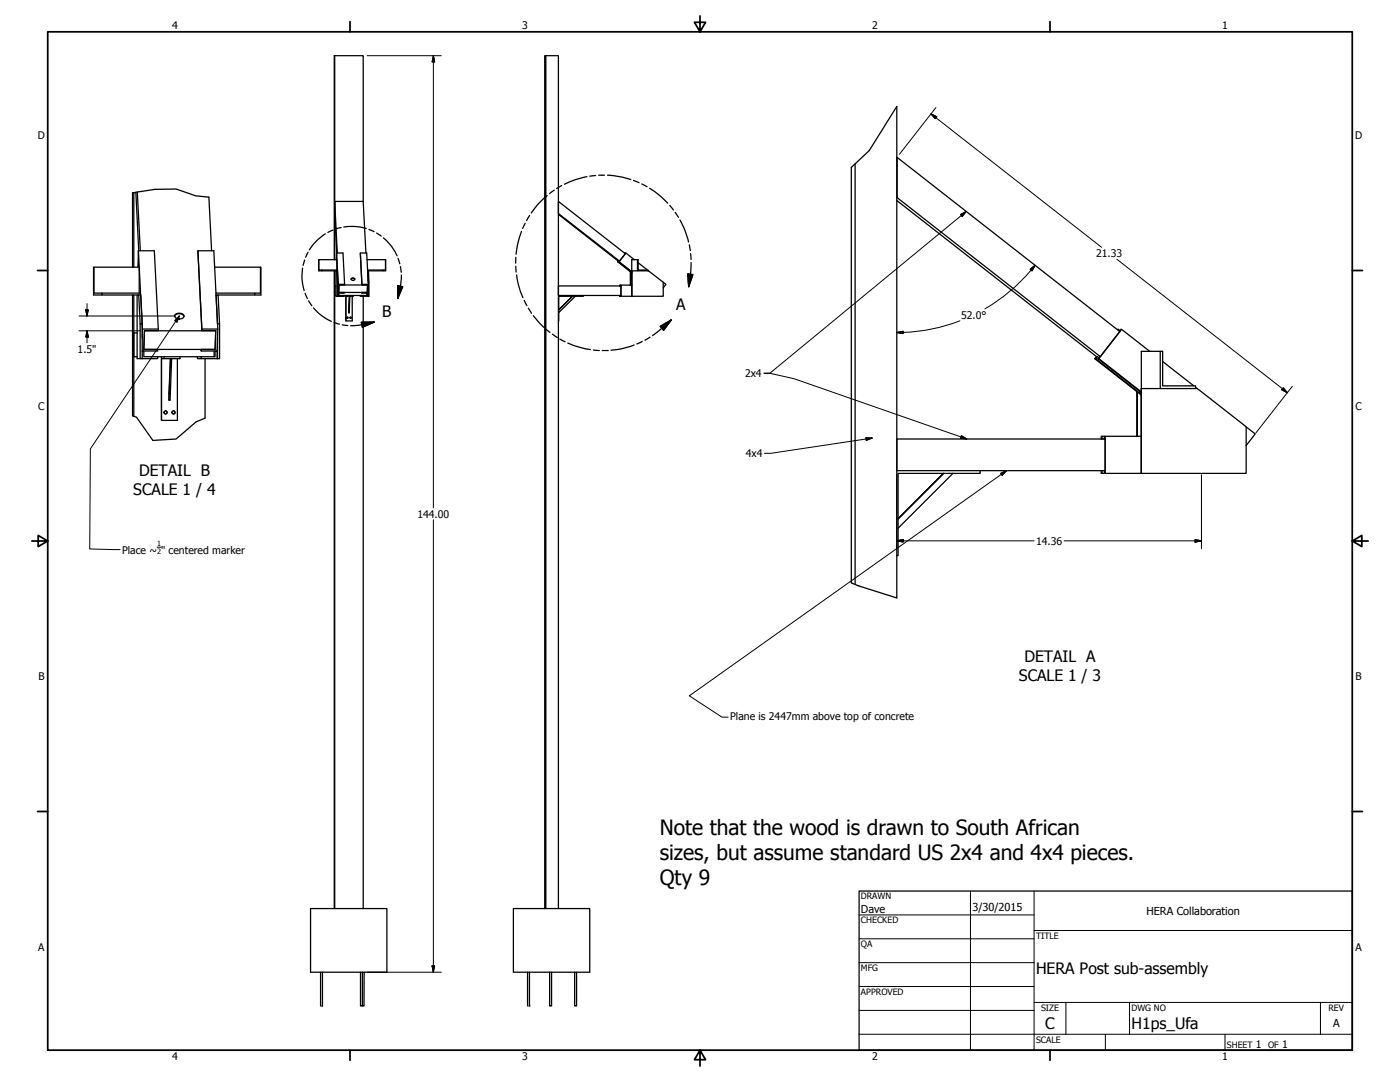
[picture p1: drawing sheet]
<svg xmlns="http://www.w3.org/2000/svg" width="559mm" height="432mm" viewBox="0 0 559 432" stroke-linecap="round" stroke-linejoin="round" font-family="sans-serif">
<!-- layer: Visible (ANSI) -->
<g fill="none" stroke="#000" stroke-width=".51">
<path d="M133.6 22.2h11.4v58.2M217.9 22.2h5v340.4M357.9 42.5v196.1M52.9 76.9v29.7M53.4 76.9v29.7M54.2 76.8l1.2 23.3M54.8 76.6l1.2 23.5M83.4 78.7l1.1 21.4M339.8 66.8v165.8M341.3 65.4v167.8M357.9 78.9l81.3 63.4M357.9 62.8l.2 16.1"/>
<path d="M358.1 62.8l88.9 69.5-7.8 10-1 .8M133.6 80.4l1 20.6M145 80.4h-11.4l.8 20.6h2.5l.6 12.5v.2h-2.2l-.1 3h2.2v.3h-2.5h.3v.9h2.2v.3h-2.5M145 80.4l1 20.6M222.9 85.5l23.9 18.7M357.9 80l79.7 62.3M37.5 106.6l-.2 11.1h3.3M40.6 117v.7h15.6l.6 11.5M52.9 117.7v48.2M53.4 117.7v48.4M54.7 117.7v25.4h2.1M55.1 106.6l.1-6.5 1.6 31.2v3.6"/>
<path d="M55.2 100.1h6.4l1.6 31.2v.7h-5.5l-.3 7.4h5.5v.7h-6.1h.6v2.3h5.5v.7h-6.1M55.4 117.7l.5 11.5h.9v13.9M55.6 117v-10.4h-18.1v10.4h18.4v.7M79 100.1l1.6 31.9h5.5l-.2 7.4h-5.6v.7v-.7M85.7 106.6h18.2v10.4h-17.7M101.7 117v.7h-14.6M103.9 106.6l.2 11.1h-2.4M127.3 103.6l-.1 4.5h1.3M128.5 107.8v.3h6.2l.2 4.5M133.4 103.6v-81.4l.2 81.4M133.4 108.1v254.5M133.6 108.1v254.5"/>
<path d="M134.1 108.1v10.1h.8M134.1 114.1h-.5v3.8h.5M134.2 103.6l.2-2.6 .5 13.9M134.4 108.1l.2 4.5h.3v5.6M134.4 107.8v-4.2h-7.1v4.2h7.3v.3M134.6 112.6v5.6M135 113.5h2.5M135.3 113.7h11.4l-.1 3h-11.4zM137.4 117.9h9.2v-.9h.3v1.2M138 117.9v10.2M138.4 117.9v.3h2.6v-.3M138.4 118.2h-.4v9.9h2.6v-9.9"/>
<path d="M139.4 118.2l-.2 6.6M139.5 118.2l-.3 6.6 .4-6.6M140.1 111.4l.7-.4 .8 .4M140.2 111.2a.62 .62 0 0 1 .9-.4 .62 .62 0 0 1 .1 1l-.9-.1zM143.8 117.9v.3h3.1M143.8 101l.7 12.7h2.2l-.1 3h-2.2v.3l-.1-.3M144.4 117.9v.3M144.5 113.7l-.7-12.7h2.6l.6 12.5-.1 3.5h-2.5M144.5 113.5h2.5M145 118.2v244.4M146.4 117v.9M146.5 103.6h7.4v4.2h-7.2"/>
<path d="M146.9 114.9v3.3M147.3 112.6l-.2-4.5h-.4l.2 4.5h.4v5.6h-.4M152.9 107.8v.3h-5.8M153.9 103.6v4.5h-1M222.9 114.1h24.9v3.8h-24.9zM229.6 118.2l-6.6 6.6M232.9 117.9v.3h-9.9l-.1 9.9M246.6 104.5l5.6 4.3M246.6 104.5h.1M246.8 104.2l.3 .2M246.8 104.2l-.2 .3M246.9 104.2l-.2 .3 5.5 4.3"/>
<path d="M247.1 104.5l5.1 4M247.3 117.9l.2 .3M247.5 113.8l-.1 .3h.3M247.5 117.9l.2 .3M247.7 117.9l.1 .3M247.7 113.8l-.2 .3M249.3 101l.3 .1M249.3 101h.1M249.4 101v.1M249.6 101.2l-26.7-20.8v4.8l24.4 19M249.8 101l-2.8 3.5M251.7 108.5v5.3v-5.3"/>
<path d="M252.2 103.6h2.5v4.2h3.9v.3h-6.4zM252.2 113.8h-4.5l.1 .3M252.2 108.1v10.1zM253.2 103.6l-3.4-2.6-2.7 3.5 5.1 4M254.4 103.6v4.5M254.7 104.8l3.7 3M258.6 107.9l.2 .2M258.6 108.1h.2M258.8 108.1l5.9 4.5v5.6h-16.9v-4.4M264.7 112.6l1.1 .9-1.1 1.4M54.7 132.8h-1.3v9.6h1.3M55.9 129.2v13.9"/>
<path d="M56.8 131.3h6.4M57.7 132h28.4l-.2 7.4h-28.5zM69.7 126.2a2.16 2.16 0 0 1 3.8 .1M69.8 125.7a2.31 2.31 0 0 1 3.7 .4 1.99 1.99 0 0 1-2 1.2 1.99 1.99 0 0 1-1.8-1.4zM80.6 132l-1.6-31.9h6.3l1.6 31.2-.2 8.8h-6.4M80.6 131.3h6.3M86.1 132h.1M86.8 134.9v8.2M87.6 129.2l-.5-11.5h-.9l.6 11.5h.8v13.9h-.9M138.7 126.6l.2 .2-.2 .3M140 126.6l.2 .2-.2 .3M223 123.6l5.5-5.4-5.5 5.5"/>
<path d="M446 131.6l.4-.2 .6 .5M446.4 131.4l-.2 .3M447.7 131.4l-.9 .7M62.9 142.4h23v-2.3h.8v3M64.5 142.4v25.4M65.5 142.4v.7h6.3v-.7M65.5 143.1h-1v24.7h6.3v-24.7M68.5 143.1l-.6 16.6h-.5l.7-16.6-.7 16.6M78.8 142.4v.7h7.9M80.3 142.4v.7M81.9 143.1v23.8M85.5 140.1v2.3"/>
<path d="M436.9 143.1l18.6 14.6M436.9 143.1h.4M437.6 142.3l.9 .4M437.6 142.3l-.7 .8M438 142.3l-.7 .8 18.2 14.3M438.6 143.1h-.4l17.3 13.6M453.9 156.3v17.8v-17.7M455.5 140.2h8.6v13.8h13.1v1.1h-21.7zM455.5 155.1v33.8zM458.9 140.2l-11.2-8.8-9.1 11.7 16.9 13.3M463.1 140.2v14.9M464.1 144.3l12.4 9.7"/>
<path d="M477.2 154.6l.6 .5M477.2 155.1h.7M477.9 155.1l19.5 15.2v18.6h-56.3v-14.8M66 164a.63 .63 0 0 1 .7 .6 .63 .63 0 0 1-.7 .6M69.2 164a.63 .63 0 0 1 .7 .6 .63 .63 0 0 1-.7 .6M439.9 174.1h-.4v1.1M440.8 175.1l-1.2 .1M440.8 174.1h-.9v1M455.5 174.1h-14.7v1h.3v12.7h-83.2v-12.6h83.2M497.4 170.4l3.6 2.8-3.6 4.6M380.4 188.9l-21.9 21.9M391.2 187.8v1.1h-32.7v32.8h-.6"/>
<path d="M439.5 187.8v1.1h.4M439.9 187.8v1.1h.9M440.8 187.8v1.1h.3M358.5 207.1l18.1-18.2-18.1 18.2M124 362.6h30.4v25.4h-30.4zM204.9 362.6h30.5v25.4h-30.5zM217.4 362.6v-340.4h.5v340.4M128 388v13.4M128.7 388v13.4M143.9 388v13.4h.8v-13.4M145.4 388l-.1 13.4h-.7M210.6 388v13.4"/>
<path d="M211.3 388v13.4M219.4 388v13.4h.8v-13.4M229.4 388v13.4h.7v-13.4"/>
<circle cx="138.7" cy="126.8" r=".25"/>
<circle cx="139.9" cy="126.8" r=".25"/>
<circle cx="66" cy="164.6" r=".63"/>
<circle cx="69.2" cy="164.6" r=".63"/>
</g>
<g fill="#000">
<circle cx="146.7" cy="113.7" r=".25"/>
<circle cx="247.4" cy="114.1" r=".25"/>
<circle cx="128.3" cy="401.4" r=".25"/>
<circle cx="211.1" cy="401.4" r=".25"/>
</g>
<!-- layer: Break Line (ANSI) -->
<path d="M357.9 42.5l-10.9 17.6-7.2 6.7M52.9 76.9h.6a70.5 70.5 0 0 1 16.8-1.5l7.9 2.8 5.2 .5M52.9 165.9l1.6 .6 6.5 9.3 9.3-.6 8-6.9 3.6-1.4M339.8 232.6l3.1 1.3 15 4.7" fill="none" stroke="#000" stroke-width=".51"/>
<!-- layer: Detail Boundary (ANSI) -->
<g fill="none" stroke="#000" stroke-width=".51">
<path d="M218.4 78a31.2 31.2 0 0 0-6.4 7M221.2 75.9l-1.9 1.4M224.2 74l-2 1.2M234.3 70.5a33.9 33.9 0 0 0-9 3M237.7 70l-2.3 .3M239 69.9h2.3M242.5 69.9l5.8 .8 3.5 .9M252.9 72l2.2 .9M256.2 73.4l2.1 1.1M259.3 75.1a34.9 34.9 0 0 1 7.2 6M129.9 93.3l-1.9 1.4a17.7 17.7 0 0 0-4.5 5M132.9 91.8l-2 1"/>
<path d="M136.1 90.8l-2.2 .6M137.2 90.6h.4a20.5 20.5 0 0 1 8.6 .6M147.3 91.6l2 .9M150.3 93l1.8 1.2M153 94.9l.2 .2a18.6 18.6 0 0 1 5.3 7M208.2 92.3a34.3 34.3 0 0 0-2.2 9.2M209.6 89.1l-1 2.1M211.4 86l-1.2 2M267.3 82l1.5 1.8M269.5 84.8l1.3 1.9M271.4 87.8a34.1 34.1 0 0 1 3.4 8.8M275.1 97.7l.4 2.3"/>
<path d="M120.8 107l-.1 .4a19 19 0 0 0 .7 8.6M121.6 103.8l-.6 2.1M121.8 117l.9 2.1M122.9 100.6l-.9 2.1M158.8 114l1.9 .4-2 4.7zM158.9 103.1l.7 2.2M159.8 106.4l.3 2.2M160.2 109.7l-.2 3.6-1.3 5.8M205.9 106.2l.1 2.4M205.9 102.7l-.1 2.3M206.2 109.7a33.7 33.7 0 0 0 2.5 9.1M209.2 119.9l1.1 2.1"/>
<path d="M274.6 109.3l1.9 .3-1.6 4.8zM275.7 101.2l.1 2.4M275.8 104.8l-.1 3.5-.8 6.1M123.2 120.1l1.3 1.9M125.2 122.9l.1 .2a21 21 0 0 0 7 5.2M133.3 128.7l2.2 .6M136.6 129.6l2.2 .3M144.2 128.6l5.2-.1-4.7 2.1zM149.4 128.5l-5.8 1.2-3.6 .3M210.9 123l1.3 2M212.9 126a35.5 35.5 0 0 0 6.6 6.7M220.5 133.3l1.9 1.4"/>
<path d="M223.5 135.3l2.1 1.1M226.6 136.9l3.3 1.3 5.7 1.3M236.9 139.7l2.3 .2M240.3 139.9h2.5M253.1 137.7a31 31 0 0 1-9.2 2.1M256.3 136.3l-2.1 1M259.5 134.6l-2.1 1.2M263.5 130.2l4.4-2.5-3 4.1zM267.9 127.7l-7.4 6.2"/>
</g>
<path d="M158.8 114l-.1 5.1zM158.8 114l1.9 .4-2 4.7zM274.6 109.3l.3 5.1zM274.6 109.3l1.9 .3-1.6 4.8zM144.7 130.6l4.7-2.1zM144.2 128.6l5.2-.1-4.7 2.1zM267.9 127.7l-3 4.1zM263.5 130.2l4.4-2.5-3 4.1z" fill="#000" stroke="#000" stroke-width=".51"/>
<!-- layer: Border (ANSI) -->
<g fill="none" stroke="#000" stroke-width=".7">
<path d="M19 12.7h520.8v406.4h-520.8zM139.7 8.6v4.1M279.4 6.3v6.4l-2.2-3.8h4.4l-2.2 3.8M419.1 8.6v4.1M15 107.9h4M539.8 107.9h4M12.7 215.9h6.3l-3.8-2.2v4.4l3.8-2.2M539.8 215.9l3.8 2.2v-4.4l-3.8 2.2h6.3M15 323.8h4M539.8 323.8h4M139.7 419.1v4.1M279.4 419.1l2.2 3.8h-4.4l2.2-3.8v6.3"/>
<path d="M419.1 419.1v4.1"/>
</g>
<!-- layer: Title (ANSI) -->
<g fill="none" stroke="#000" stroke-width=".4">
<path d="M387.3 355.6v63.5M412.7 355.6v63.5M342.9 365.1h69.8M342.9 374.6h69.8M412.7 371.3h127.1M342.9 384.2h69.8M342.9 393.7h69.8M342.9 412.7h196.9M342.9 403.2h69.8M412.7 400h127.1M425.4 400v12.7M441.2 412.7v6.4"/>
<path d="M450.8 400v12.7M488.9 412.7v6.4M527 400v12.7"/>
</g>
<path d="M342.9 355.6h196.9v63.5h-196.9z" fill="none" stroke="#000" stroke-width=".51"/>
<!-- layer: Dimension (ANSI) -->
<g fill="none" stroke="#000" stroke-width=".4">
<path d="M146.6 22.2h29.5M173 22.2l.5 2.5h-1zM173 22.2v180.5M371.6 45.5l2.3 1.1-.6 .8zM371.6 45.5l68.1 53.2M373.6 42.9l-14.6 18.6M411.2 107.4l1.9-1.5-1.2 2.2zM413.1 105.9a70.4 70.4 0 0 1-20 17.4M445.8 103.4l68 53.3M31.6 132h24.5M31.6 126.1h38.4M34.2 123.6h1l-.5 2.5z"/>
<path d="M34.7 132l.5 2.5h-1zM34.7 121.2v4.9M34.7 132v4.8M357.9 132.7l2.5-.5 .1 1zM360.5 132.7h-2.6M383.2 128l-4.4 1.6-6 1.5-6.1 1.1-6.2 .5M512.2 154.7l1.6 2-2.2-1.2zM515.8 154.2l-14.5 18.6M357.9 189.4v29.6M479.6 189.4v29.6M173 207.5v180.5M357.9 215.8l2.6-.5v1z"/>
<path d="M357.9 215.8h54.8M424.8 215.8h54.8M477 215.3l2.6 .5-2.6 .5zM146.6 388h29.5M172.5 385.4h1l-.5 2.6z"/>
</g>
<g fill="#000" stroke="#000" stroke-width=".4">
<path d="M173 22.2l.5 2.5zM173 22.2l.5 2.5h-1zM371.6 45.5l2.3 1.1zM371.6 45.5l2.3 1.1-.6 .8zM413.1 105.9l-1.2 2.2zM411.2 107.4l1.9-1.5-1.2 2.2zM34.2 123.6l.5 2.5zM34.2 123.6h1l-.5 2.5zM34.7 132l.5 2.5zM34.7 132l.5 2.5h-1zM357.9 132.7l2.5-.5zM357.9 132.7l2.5-.5 .1 1z"/>
<path d="M511.6 155.5l2.2 1.2zM512.2 154.7l1.6 2-2.2-1.2zM357.9 215.8l2.6-.5zM357.9 215.8l2.6-.5v1zM477 216.3l2.6-.5zM477 215.3l2.6 .5-2.6 .5zM172.5 385.4l.5 2.6zM172.5 385.4h1l-.5 2.6z"/>
</g>
<!-- layer: Symbol (ANSI) -->
<path d="M383.4 85.6l2.2-1.2-1.6 2zM385.6 84.4l-78.3 64.5h-2.4M71.6 126.1l-1 2.4-.8-.5zM71.6 126.1l-35.5 53-.3 40 12.1 .2M305.1 149h2.5l9.3 2.1 69 24.1M345.6 174.7l2.5 .1-2.3 .9zM348.1 174.8l-40.4 6.1h-2.6M383.7 173.9l2.2 1.3-2.6-.4zM399.4 188.9l2.3-1.1-1.7 1.9zM401.7 187.8l-126.6 89.9 13.1 8.5h2.4M62.7 218.4h1.6" fill="none" stroke="#000" stroke-width=".4"/>
<path d="M385.6 84.4l-1.6 2zM383.4 85.6l2.2-1.2-1.6 2zM71.6 126.1l-1 2.4zM71.6 126.1l-1 2.4-.8-.5zM345.8 175.7l2.3-.9zM345.6 174.7l2.5 .1-2.3 .9zM383.3 174.8l2.6 .4zM383.7 173.9l2.2 1.3-2.6-.4zM401.7 187.8l-1.7 1.9zM399.4 188.9l2.3-1.1-1.7 1.9z" fill="#000" stroke="#000" stroke-width=".4"/>
<g font-size="8.4">
<text x="263.3" y="333.2">Note that the wood is drawn to South African</text>
<text x="263.3" y="343.3">sizes, but assume standard US 2x4 and 4x4 pieces.</text>
<text x="263.3" y="353.3">Qty 9</text>
</g>
<g font-size="6.3">
<text x="269.9" y="123.6">A</text>
<text x="152.5" y="126.5">B</text>
<text x="55.5" y="190.1">DETAIL B</text>
<text x="53.2" y="197.6">SCALE 1 / 4</text>
<text x="408.9" y="264.2">DETAIL A</text>
<text x="406.7" y="271.7">SCALE 1 / 3</text>
<text x="413.5" y="388.6">HERA Post sub-assembly</text>
<text x="417.2" y="410.6">C</text>
<text x="451.6" y="410.7">H1ps_Ufa</text>
</g>
<g font-size="4.4">
<text x="343.7" y="364.3">Dave</text>
<text x="388.1" y="363.7">3/30/2015</text>
<text x="457.6" y="365.1">HERA Collaboration</text>
<text x="532.1" y="409.9">A</text>
</g>
<g font-size="4.2">
<text x="68.7" y="11.7">4</text>
<text x="208.4" y="11.7">3</text>
<text x="348.1" y="11.7">2</text>
<text x="487.8" y="11.7">1</text>
<text x="15.1" y="55.5">D</text>
<text x="540.9" y="55.5">D</text>
<text x="437.5" y="102.6">21.33</text>
<text x="383.6" y="127.2">52.0°</text>
<text x="31" y="140.8">1.5&quot;</text>
<text x="297.4" y="150.4">2x4</text>
<text x="15.2" y="163.4">C</text>
<text x="541" y="163.4">C</text>
<text x="297.7" y="182.4">4x4</text>
<text x="166.6" y="206.6">144.00</text>
<text x="48.7" y="220.9">Place ~ &quot; centered marker</text>
<text x="413.5" y="217.4">14.36</text>
<text x="15.3" y="271.4">B</text>
<text x="541.1" y="271.4">B</text>
<text x="291.5" y="287.3">Plane is 2447mm above top of concrete</text>
<text x="15.2" y="379.3">A</text>
<text x="541" y="379.3">A</text>
<text x="501.3" y="418.3">1</text>
<text x="511.8" y="418.3">1</text>
<text x="68.7" y="423.2">4</text>
<text x="208.4" y="423.2">3</text>
<text x="348.1" y="423.2">2</text>
<text x="487.8" y="423.2">1</text>
</g>
<g font-size="3.5">
<text x="343.7" y="358.9">DRAWN</text>
<text x="343.7" y="368.5">CHECKED</text>
<text x="413.5" y="374.6">TITLE</text>
<text x="343.7" y="378">QA</text>
<text x="343.7" y="387.5">MFG</text>
<text x="343.7" y="397.1">APPROVED</text>
<text x="415.5" y="403.4">SIZE</text>
<text x="451.6" y="403.4">DWG NO</text>
<text x="530.3" y="403.4">REV</text>
<text x="413.5" y="416.1">SCALE</text>
<text x="489.7" y="418.3">SHEET</text>
<text x="506.2" y="418.3">OF</text>
</g>
<g font-size="2.9">
<text x="62.7" y="218">1</text>
<text x="62.7" y="220.9">2</text>
</g>
</svg>
